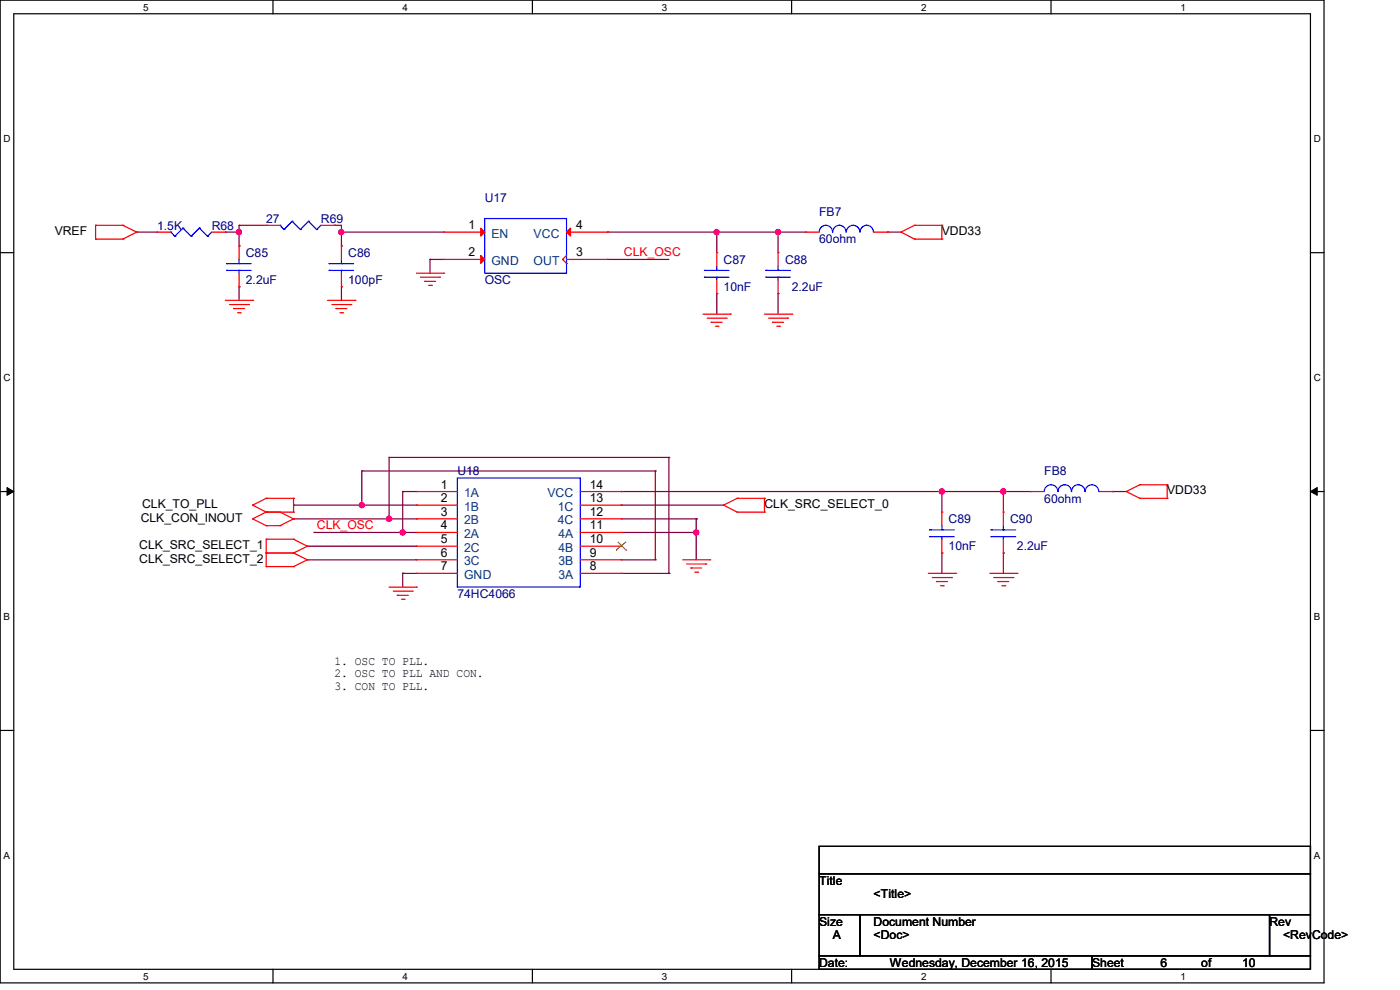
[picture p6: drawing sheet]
<svg xmlns="http://www.w3.org/2000/svg" width="297mm" height="210mm" viewBox="0 0 297 210" stroke-linecap="round" stroke-linejoin="round" font-family="sans-serif">
<path d="M0 0h280.9v208.5h-280.9zM2.9 2.9h275.1v202.7h-275.1z" fill="none" stroke="#000" stroke-width=".25"/>
<g fill="#fff">
<path d="M30.4 .3h1.1v2.4h-1.1z"/>
<path d="M30.4 205.9h1.1v2.3h-1.1z"/>
</g>
<path d="M57.9 0v2.9M57.9 205.6v2.9" fill="none" stroke="#000" stroke-width=".25"/>
<g fill="#fff">
<path d="M85.4 .3h1.1v2.4h-1.1z"/>
<path d="M85.4 205.9h1.1v2.3h-1.1z"/>
</g>
<path d="M112.9 0v2.9M112.9 205.6v2.9" fill="none" stroke="#000" stroke-width=".25"/>
<g fill="#fff">
<path d="M140.4 .3h1.2v2.4h-1.2z"/>
<path d="M140.4 205.9h1.2v2.3h-1.2z"/>
</g>
<path d="M167.9 0v2.9M167.9 205.6v2.9" fill="none" stroke="#000" stroke-width=".25"/>
<g fill="#fff">
<path d="M195.4 .3h1.2v2.4h-1.2z"/>
<path d="M195.4 205.9h1.2v2.3h-1.2z"/>
</g>
<path d="M223 0v2.9M223 205.6v2.9" fill="none" stroke="#000" stroke-width=".25"/>
<g fill="#fff">
<path d="M250.4 .3h1.2v2.4h-1.2z"/>
<path d="M250.4 205.9h1.2v2.3h-1.2z"/>
<path d="M.8 28.2h1.4v2.4h-1.4z"/>
<path d="M278.7 28.2h1.5v2.4h-1.5z"/>
<path d="M.8 78.9h1.4v2.3h-1.4z"/>
<path d="M278.7 78.9h1.5v2.3h-1.5z"/>
</g>
<path d="M0 53.6h2.9M278 53.6h2.9" fill="none" stroke="#000" stroke-width=".25"/>
<g fill="#fff">
<path d="M.8 129.6h1.3v2.3h-1.3z"/>
<path d="M278.7 129.6h1.4v2.3h-1.4z"/>
</g>
<path d="M0 104.3h2.9M278 104.3h2.9" fill="none" stroke="#000" stroke-width=".25"/>
<path d="M1.5 103.4l1.4 .9-1.4 .8zM278 104.3l1.4-.9v1.7z" fill="#000" stroke="#000" stroke-width=".21"/>
<g fill="#fff">
<path d="M.8 180.3h1.3v2.3h-1.3z"/>
<path d="M278.7 180.3h1.4v2.3h-1.4z"/>
</g>
<path d="M0 154.9h2.9M278 154.9h2.9M173.8 179.5h104.2v5.8h-104.2zM173.8 185.3h104.2v8.7h-104.2zM173.8 194h8.7v8.7h-8.7zM182.5 194h86.8v8.7h-86.8zM269.3 194h8.7v8.7h-8.7zM173.8 202.7h57.9v2.9h-57.9zM231.7 202.7h46.3v2.9h-46.3z" fill="none" stroke="#000" stroke-width=".25"/>
<g fill="none" stroke="#800040" stroke-width=".25">
<path d="M29 49.2h.1M29 49.2h4.3M47.8 49.2h.1M47.8 49.2h2.9M50.7 49.2h.1M50.7 47.8h.1M50.7 52.2h.1M50.7 47.8v4.4M50.7 47.8h5.8M71 47.8h.1M71 47.8h1.4v4.4M72.4 49.2h.1"/>
<path d="M72.4 52.2h.1M72.4 49.2h21.7M91.2 55h.1M91.2 55v3M91.2 55h2.9M128.9 49.2h.1M128.9 55h.1M128.9 49.2h42M128.9 55h13M152.1 49.2h.1M152.1 49.2v4.4M165.1 49.2h.1"/>
<path d="M165.1 49.2v4.4M188.3 49.2h.1M188.3 49.2h2.8M50.7 60.8h.1M50.7 60.8v2.9M72.4 60.8h.1M72.4 60.8v2.9M152.1 62.3h.1M152.1 62.3v4.3M165.1 62.3h.1M165.1 62.3v4.3M76.8 99.9h.1"/>
<path d="M76.8 99.9h62.2M76.8 99.9v7.2M82.5 97h.1M82.5 97v13.1M82.5 97h59.4M139 99.9h.1M139 99.9v18.8M141.9 97h.1M141.9 97v24.6M62.3 110.1h.1M62.3 107.1h.1M62.3 107.1h26"/>
<path d="M62.3 110.1h26M65.2 115.9h.1M65.2 118.7h.1M65.2 115.9h23.1M65.2 118.7h23.1M66.6 112.9h.1M66.6 112.9h21.7M76.8 107.1h.1M82.5 110.1h.1M85.4 112.9h.1M85.4 104.3h.1M85.4 104.3v8.6"/>
<path d="M85.4 104.3h2.9M131.8 104.3h.1M131.8 107.1h.1M131.8 104.3h86.9M131.8 107.1h21.7M131.8 110.1h15.9M131.8 112.9h15.9M131.8 118.7h7.2M139 118.7h.1M147.7 112.9h.1M147.7 110.1h.1M147.7 110.1v8.6"/>
<path d="M199.8 104.3h.1M199.8 117.3h.1M199.8 104.3v4.3M199.8 117.3v4.3M212.9 104.3h.1M212.9 117.3h.1M212.9 104.3v4.3M212.9 117.3v4.3M236 104.3h.1M236 104.3h2.9M85.4 121.6h.1M85.4 121.6v2.9"/>
<path d="M85.4 121.6h2.9M131.8 121.6h10.1M141.9 121.6h.1"/>
</g>
<g fill="#f0f" stroke="#f0f" stroke-width=".25">
<circle cx="165.1" cy="49.2" r=".55"/>
<circle cx="50.7" cy="49.2" r=".55"/>
<circle cx="72.4" cy="49.2" r=".55"/>
<circle cx="152" cy="49.2" r=".55"/>
<circle cx="199.8" cy="104.2" r=".56"/>
<circle cx="212.8" cy="104.2" r=".57"/>
<circle cx="85.4" cy="112.9" r=".55"/>
<circle cx="82.5" cy="110" r=".56"/>
<circle cx="76.8" cy="107.1" r=".55"/>
<circle cx="147.7" cy="112.9" r=".56"/>
</g>
<g fill="none" stroke="#f00" stroke-width=".25">
<path d="M20.3 50.7h.1M20.3 47.8h.1M20.3 47.8h5.8M20.3 50.7h5.8M20.3 47.8v2.9M26.1 47.8h.1M26.1 50.7h.1M26.1 47.8l2.9 1.4M29 49.2h.1M29 49.2l-2.9 1.5M33.3 49.2h.1M33.3 49.2h2.9"/>
<path d="M44.9 49.2h2.9M47.8 49.2h.1M50.7 52.2h.1M50.7 52.2v2.8M50.7 58v2.8M56.5 47.8h.1M56.5 47.8h2.9M68.1 47.8h2.9M71 47.8h.1M72.4 52.2h.1M72.4 52.2v2.8M72.4 58v2.8"/>
<path d="M88.3 58h5.8M89.2 58.8h4.1M90.1 59.7h.1M90.1 59.7h2.3M93.3 58.8h.1M94.1 58h.1M94.1 49.2h.1M94.1 55h.1M94.1 49.2h8.7M94.1 55h8.7M119.3 55h.1M119.3 55l.9 .9"/>
<path d="M120.2 55.9h.1M120.2 49.2h8.7M120.2 54.2l-.9 .8M120.2 55h8.7M128.9 55h.1M128.9 49.2h.1M152.1 53.6h.1M152.1 53.6v2.9M152.1 59.4v2.9M165.1 53.6h.1M165.1 53.6v2.9M165.1 59.4v2.9"/>
<path d="M170.9 49.2h.1M170.9 49.2h2.9M185.3 49.2h3M188.3 49.2h.1M191.1 49.2h.1M191.1 49.2l2.9 1.5M194 50.7h.1M194 47.8h.1M194 47.8h5.8M194 50.7h5.8M194 47.8l-2.9 1.4M199.8 47.8h.1"/>
<path d="M199.8 50.7h.1M199.8 47.8v2.9M47.8 63.7h5.8M48.7 64.6h4M49.5 65.4h.1M49.5 65.4h2.4M50.4 66.3h.6M50.7 60.8h.1M51 66.3h.1M52.7 64.6h.1M53.6 63.7h.1M69.5 63.7h5.8"/>
<path d="M70.4 64.6h4M71.2 65.4h.1M71.2 65.4h2.4M72.1 66.3h.6M72.4 60.8h.1M72.7 66.3h.1M74.4 64.6h.1M75.3 63.7h.1M90.9 60.5h.6M91.5 60.5h.1M149.1 66.6h5.8M150 67.5h4.1"/>
<path d="M150.9 68.4h.1M150.9 68.4h2.3M151.8 69.2h.5M152.1 62.3h.1M152.3 69.2h.1M154.1 67.5h.1M154.9 66.6h.1M162.2 66.6h5.8M163.1 67.5h4M163.9 68.4h.1M163.9 68.4h2.3M164.8 69.2h.6"/>
<path d="M165.1 62.3h.1M165.4 69.2h.1M167.1 67.5h.1M168 66.6h.1M53.6 107.1h.1M53.6 110.1h.1M53.6 107.1l2.9 1.5M53.6 110.1l2.9 1.4M56.5 108.6h.1M56.5 105.7h.1M56.5 111.5h.1M56.5 117.3h.1"/>
<path d="M56.5 114.4h.1M56.5 108.6h5.8M56.5 105.7l-2.9 1.4M56.5 105.7h5.8M56.5 108.6l-2.9 1.5M56.5 111.5h2.9M56.5 114.4h5.8M56.5 117.3h5.8M56.5 114.4v5.8M59.4 108.6h.1M59.4 111.5h.1M59.4 108.6l2.9 1.5"/>
<path d="M62.3 105.7h.1M62.3 108.6h.1M62.3 110.1h.1M62.3 114.4h.1M62.3 117.3h.1M62.3 105.7v2.9M62.3 110.1l-2.9 1.4M62.3 114.4l2.9 1.5M62.3 117.3l2.9 1.4M65.2 115.9h.1M65.2 118.7h.1M65.2 115.9l-2.9 1.4"/>
<path d="M65.2 118.7l-2.9 1.5M88.3 104.3h.1M88.3 107.1h.1M88.3 110.1h.1M88.3 112.9h.1M88.3 115.9h.1M88.3 118.7h.1M88.3 118.7h8.7M88.3 104.3h8.7M88.3 107.1h8.7M88.3 110.1h8.7M88.3 112.9h8.7"/>
<path d="M88.3 115.9h8.7M123.1 118.7h8.7M123.1 104.3h8.7M123.1 107.1h8.7M123.1 110.1h8.7M123.1 112.9h8.7M123.1 115.9h8.7M131.8 118.7h.1M131.8 115.9h.1M131.8 112.9h.1M131.8 110.1h.1M131.8 107.1h.1"/>
<path d="M131.8 104.3h.1M144.8 118.7h5.8M145.7 119.6h4M149.7 119.6h.1M150.6 118.7h.1M153.5 107.1h.1M153.5 107.1l2.9 1.5M156.4 108.6h.1M156.4 105.7h.1M156.4 108.6h5.8M156.4 105.7h5.8M156.4 105.7l-2.9 1.4"/>
<path d="M162.2 105.7h.1M162.2 108.6h.1M162.2 105.7v2.9M199.8 117.3h.1M199.8 108.6h.1M199.8 108.6v2.9M199.8 114.4v2.9M212.9 117.3h.1M212.9 108.6h.1M212.9 108.6v2.9M212.9 114.4v2.9M218.7 104.3h.1"/>
<path d="M218.7 104.3h2.8M233.1 104.3h2.9M236 104.3h.1M238.9 104.3h.1M238.9 104.3l2.9 1.4M241.8 105.7h.1M241.8 102.8h.1M241.8 105.7h5.8M241.8 102.8l-2.9 1.5M241.8 102.8h5.8M247.6 102.8h.1M247.6 105.7h.1"/>
<path d="M247.6 102.8v2.9M56.5 120.2h.1M56.5 120.2h5.8M62.3 120.2h.1M82.5 124.5h5.8M83.4 125.4h4.1M84.3 126.3h.1M84.3 126.3h2.3M85.2 127.1h.5M85.7 127.1h.1M87.5 125.4h.1M88.3 124.5h.1"/>
<path d="M88.3 121.6h.1M88.3 121.6h8.7M123.1 121.6h8.7M131.8 121.6h.1M146.6 120.5h.1M146.6 120.5h2.2M147.4 121.4h.6M148 121.4h.1M196.9 121.6h5.8M197.8 122.5h4M198.7 123.4h.1M198.7 123.4h2.3"/>
<path d="M199.5 124.2h.6M200.1 124.2h.1M201.8 122.5h.1M202.7 121.6h.1M210 121.6h5.7M210.8 122.5h4.1M211.7 123.4h.1M211.7 123.4h2.3M212.6 124.2h.5M213.1 124.2h.1M214.9 122.5h.1M215.7 121.6h.1"/>
</g>
<g fill="none" stroke="#00f" stroke-width=".25">
<path d="M36.2 49.2h.1M36.2 49.2l.9 .9M37.1 50.1h.1M38.8 48.4h.1M38.8 48.4l1.8 1.7M38.8 48.4l-1.7 1.7M40.6 50.1h.1M42.3 48.4h.1M42.3 48.4l1.7 1.7M42.3 48.4l-1.7 1.7M44 50.1h.1M44.9 49.2l-.9 .9"/>
<path d="M48.1 55.9h.1M48.1 57.4h.1M48.1 55.9h5.2M48.1 57.4h5.2M50.7 57.4h.1M50.7 55.9h.1M50.7 55v.9M50.7 57.4v.6M59.4 47.8h.1M59.4 47.8l.8 .9M60.2 48.7h.1M62 46.9h.1"/>
<path d="M62 46.9l1.7 1.8M62 46.9l-1.8 1.8M63.7 48.7h.1M65.4 46.9h.1M65.4 46.9l1.8 1.8M65.4 46.9l-1.7 1.8M67.2 48.7h.1M68.1 47.8l-.9 .9M69.8 55.9h.1M69.8 57.4h.1M69.8 55.9h5.2M69.8 57.4h5.2"/>
<path d="M72.4 57.4h.1M72.4 55.9h.1M72.4 55v.9M72.4 57.4v.6M102.8 46.4h17.4v11.6h-17.4zM149.4 57.4h.1M149.4 58.8h.1M149.4 57.4h5.2M149.4 58.8h5.2M152.1 58.8h.1M152.1 57.4h.1M152.1 56.5v.9"/>
<path d="M152.1 58.8v.6M162.5 57.4h.1M162.5 58.8h.1M162.5 57.4h5.2M162.5 58.8h5.2M165.1 58.8h.1M165.1 57.4h.1M165.1 56.5v.9M165.1 58.8v.6M173.8 49.2a1.43 1.43 0 0 1 1.4-1.4 1.43 1.43 0 0 1 1.4 1.4M176.7 49.2a1.43 1.43 0 0 1 1.4-1.4 1.43 1.43 0 0 1 1.4 1.4M179.5 49.2a1.44 1.44 0 0 1 1.5-1.4 1.44 1.44 0 0 1 1.4 1.4"/>
<path d="M182.5 49.2a1.43 1.43 0 0 1 1.4-1.4 1.43 1.43 0 0 1 1.4 1.4M97 101.4h26.1v23.1h-26.1zM197.2 112.4h.1M197.2 113.8h.1M197.2 112.4h5.2M197.2 113.8h5.2M199.8 113.8h.1M199.8 112.4h.1M199.8 111.5v.9M199.8 113.8v.6M210.2 112.4h.1M210.2 113.8h.1"/>
<path d="M210.2 112.4h5.3M210.2 113.8h5.3M212.9 113.8h.1M212.9 112.4h.1M212.9 111.5v.9M212.9 113.8v.6M221.5 104.3a1.44 1.44 0 0 1 1.5-1.5 1.44 1.44 0 0 1 1.4 1.5M224.5 104.3v-.1a1.42 1.42 0 0 1 1.4-1.4 1.42 1.42 0 0 1 1.4 1.5 1.58 1.58 0 0 1 1.5-1.5 1.42 1.42 0 0 1 1.4 1.5M230.2 104.3a1.44 1.44 0 0 1 1.4-1.5 1.44 1.44 0 0 1 1.5 1.5"/>
</g>
<path d="M130.7 116.7h.1M131.1 114.9l1.7 1.8M132.8 116.7h.1M132.8 114.9l-2.1 1.8" fill="none" stroke="#804000" stroke-width=".21"/>
<g fill="#f00" stroke="#f00" stroke-width=".25">
<path d="M102 48.4l.8 .8-.8 .9z"/>
<path d="M102 54.2l.8 .8-.8 .9z"/>
<path d="M120.2 49.2l.8-.8v1.7z"/>
</g>
<g font-size="2.6" fill="#000080">
<text x="56.5" y="47.2">27</text>
<text x="68.1" y="47.2">R69</text>
<text x="102.8" y="42.9">U17</text>
<text x="173.8" y="45.8">FB7</text>
<text x="33.3" y="48.7">1.5K</text>
<text x="44.9" y="48.7">R68</text>
<text x="173.8" y="51.6">60ohm</text>
<text x="52.2" y="54.5">C85</text>
<text x="73.9" y="54.5">C86</text>
<text x="153.5" y="55.9">C87</text>
<text x="166.5" y="55.9">C88</text>
<text x="52.2" y="60.3">2.2uF</text>
<text x="73.9" y="60.3">100pF</text>
<text x="102.8" y="60.3">OSC</text>
<text x="153.5" y="61.7">10nF</text>
<text x="168" y="61.7">2.2uF</text>
<text x="97" y="100.8">U18</text>
<text x="221.5" y="100.8">FB8</text>
<text x="221.5" y="106.6">60ohm</text>
<text x="201.2" y="111">C89</text>
<text x="214.3" y="111">C90</text>
<text x="201.2" y="116.7">10nF</text>
<text x="215.7" y="116.7">2.2uF</text>
<text x="97" y="126.9">74HC4066</text>
</g>
<g font-size="2.6">
<text x="11.6" y="49.8">VREF</text>
<text x="99.4" y="48.6">1</text>
<text x="122.2" y="48.6">4</text>
<text x="199.8" y="49.8">VDD33</text>
<text x="99.4" y="54.4">2</text>
<text x="122.2" y="54.4">3</text>
<text x="30.1" y="107.7">CLK_TO_PLL</text>
<text x="93.6" y="103.6">1</text>
<text x="93.6" y="106.5">2</text>
<text x="125.1" y="106.5">13</text>
<text x="125.1" y="103.6">14</text>
<text x="162.2" y="107.7">CLK_SRC_SELECT_0</text>
<text x="247.6" y="104.9">VDD33</text>
<text x="29.8" y="110.7">CLK_CON_INOUT</text>
<text x="93.6" y="109.4">3</text>
<text x="93.6" y="112.3">4</text>
<text x="125.1" y="112.3">11</text>
<text x="125.1" y="109.4">12</text>
<text x="29.5" y="116.5">CLK_SRC_SELECT_1</text>
<text x="29.5" y="119.3">CLK_SRC_SELECT_2</text>
<text x="93.6" y="115.2">5</text>
<text x="93.6" y="118.1">6</text>
<text x="125.1" y="118.1">9</text>
<text x="125.1" y="115.2">10</text>
<text x="93.6" y="121">7</text>
<text x="125.1" y="121">8</text>
<text x="71" y="141.1">1. OSC TO PLL.</text>
<text x="71" y="143.7">2. OSC TO PLL AND CON.</text>
<text x="71" y="146.3">3. CON TO PLL.</text>
<text x="173.8" y="187.7">Title</text>
<text x="185.3" y="190.6">&lt;Title&gt;</text>
<text x="173.8" y="196.3">Size</text>
<text x="185.3" y="196.3">Document Number</text>
<text x="269.3" y="196.3">Rev</text>
<text x="176.7" y="199.3">A</text>
<text x="185.3" y="199.3">&lt;Doc&gt;</text>
<text x="272.2" y="199.3">&lt;RevCode&gt;</text>
<text x="173.8" y="205.1">Date:</text>
<text x="188.8" y="205.1">Wednesday, December 16, 2015</text>
<text x="231.7" y="205.1">Sheet</text>
<text x="246.2" y="205.1">6</text>
<text x="254.8" y="205.1">of</text>
<text x="263.5" y="205.1">10</text>
</g>
<g font-size="2.6" fill="#004080">
<text x="104.3" y="50.4">EN</text>
<text x="113.2" y="50.4">VCC</text>
<text x="104.3" y="56.2">GND</text>
<text x="113.2" y="56.2">OUT</text>
<text x="98.5" y="105.5">1A</text>
<text x="116.1" y="105.5">VCC</text>
<text x="98.5" y="108.3">1B</text>
<text x="98.5" y="111.3">2B</text>
<text x="118.3" y="111.3">4C</text>
<text x="118.3" y="108.3">1C</text>
<text x="98.5" y="114.1">2A</text>
<text x="98.5" y="117.1">2C</text>
<text x="98.5" y="119.9">3C</text>
<text x="118.5" y="119.9">3B</text>
<text x="118.5" y="117.1">4B</text>
<text x="118.5" y="114.1">4A</text>
<text x="98.5" y="122.8">GND</text>
<text x="118.5" y="122.8">3A</text>
</g>
<g font-size="2.6" fill="#f00">
<text x="132.4" y="54.2">CLK_OSC</text>
<text x="67.2" y="112.1">CLK_OSC</text>
</g>
<g font-size="2.1">
<text x="30.4" y="2.2">5</text>
<text x="85.4" y="2.2">4</text>
<text x="140.4" y="2.2">3</text>
<text x="195.4" y="2.2">2</text>
<text x="250.5" y="2.2">1</text>
<text x=".8" y="30.1">D</text>
<text x="278.7" y="30.1">D</text>
<text x=".8" y="80.8">C</text>
<text x="278.7" y="80.8">C</text>
<text x=".8" y="131.5">B</text>
<text x="278.7" y="131.5">B</text>
<text x=".8" y="182.2">A</text>
<text x="278.7" y="182.2">A</text>
<text x="30.4" y="207.8">5</text>
<text x="85.4" y="207.8">4</text>
<text x="140.4" y="207.8">3</text>
<text x="195.4" y="207.8">2</text>
<text x="250.5" y="207.8">1</text>
</g>
</svg>
